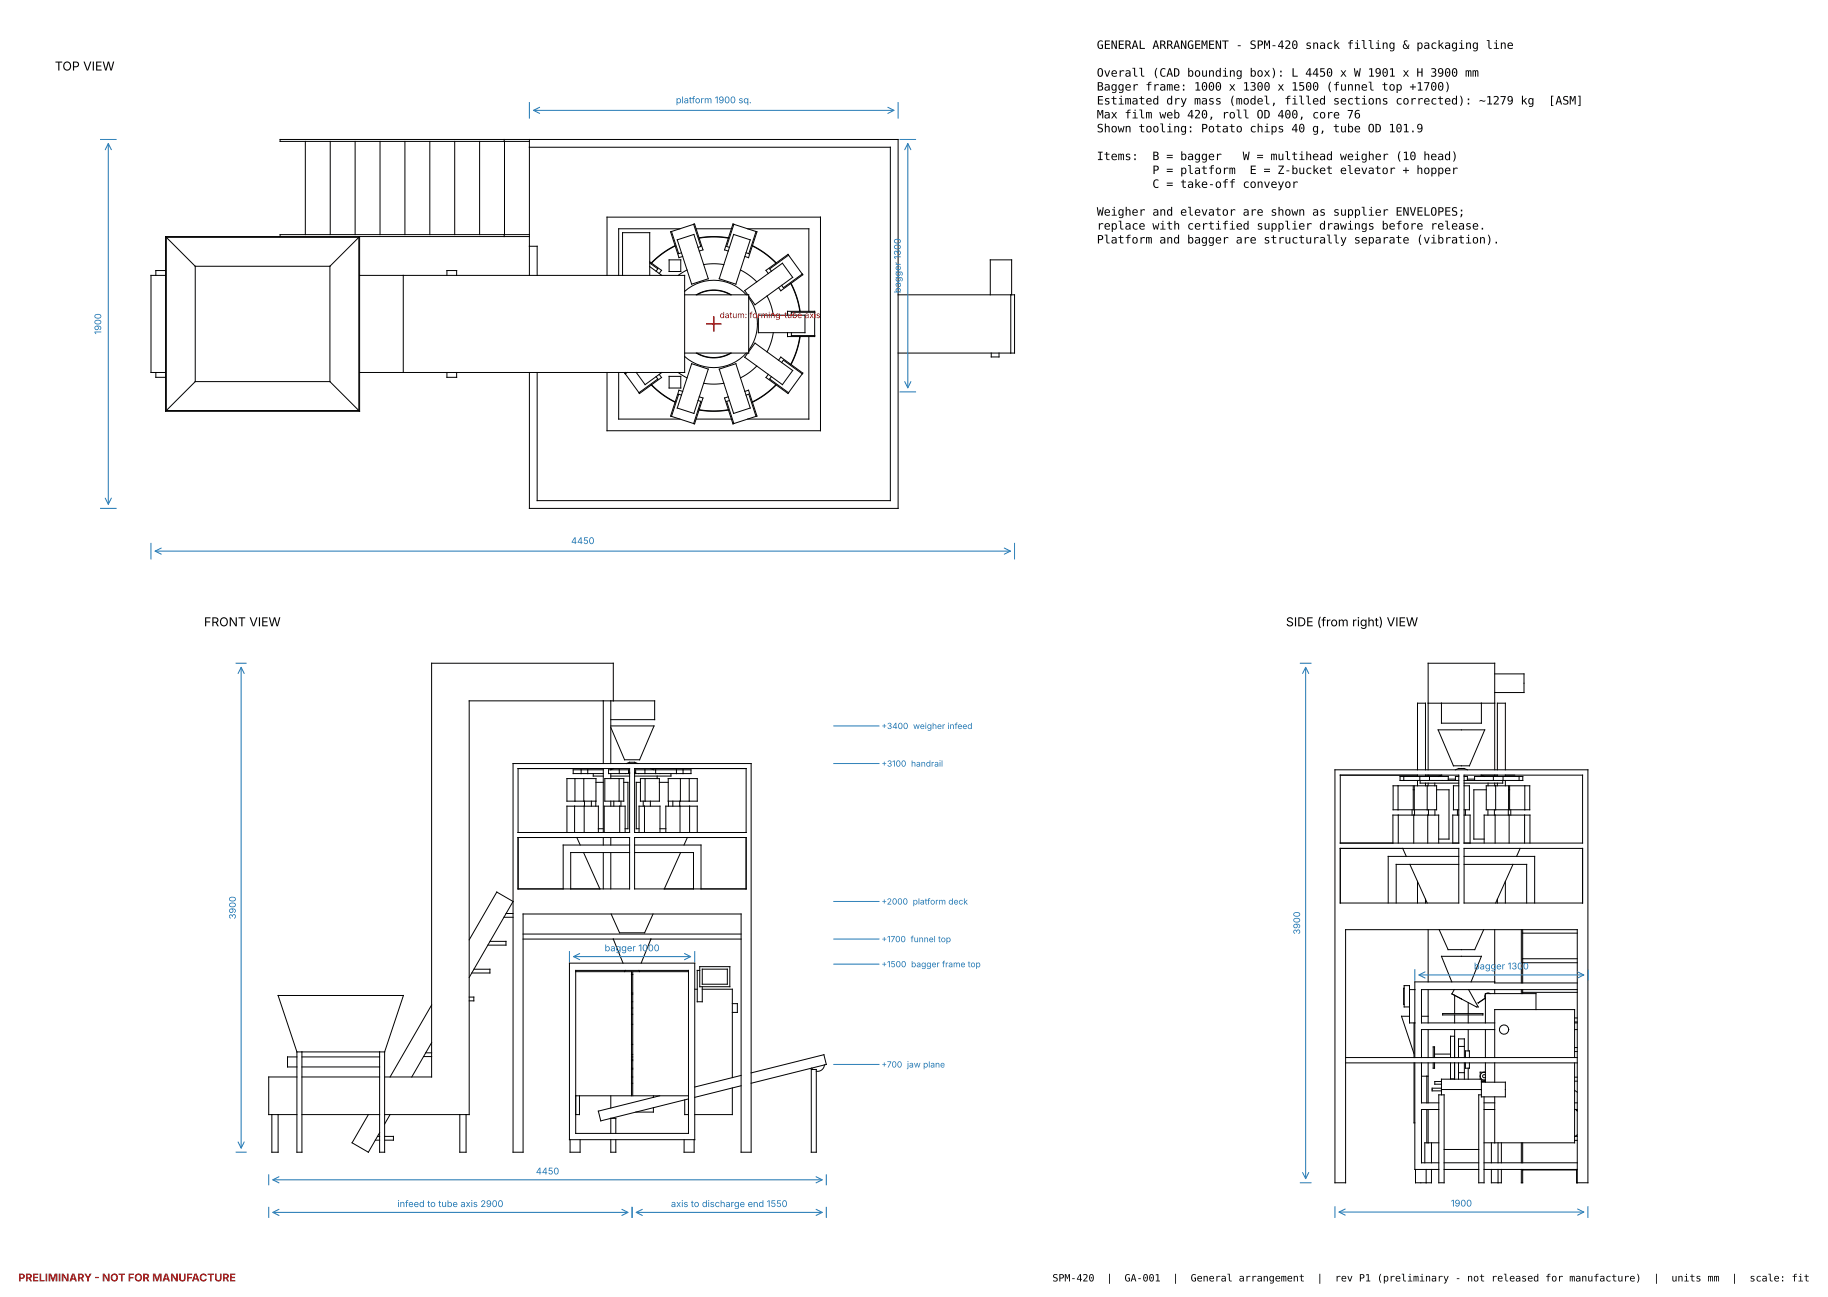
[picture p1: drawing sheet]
<svg xmlns="http://www.w3.org/2000/svg" width="419mm" height="297mm" viewBox="0 0 419 297" stroke-linecap="round" stroke-linejoin="round" font-family="sans-serif">
<g fill="none" stroke="#000" stroke-width=".23">
<path d="M70 32.4v21.4M75.7 32.4v21.4M81.4 32.4v21.4M87.1 32.4v21.4M92.8 32.4v21.4M98.5 32.4v21.4M104.2 32.4v21.4M110 32.4v21.4M115.6 32v.4M115.7 32.4v21.4M121.4 32v31.1M121.4 32.4h-57.2v-.4h141.7v84.5h-84.5v-31.2"/>
<path d="M121.4 33.7h82.7v81h-80.9v-29.4M38.1 54.4v39.7M38.1 54.4h44.2M38.1 54.4l6.7 6.6M82.3 54.4v39.7M82.3 54.4l-6.7 6.6M82.4 54.2v40h-44.4v-40h83.4M115.6 53.8v.4M121.4 53.8h-57.2v.4M121.4 56.4h1.8v6.7M149 60l2.7 1.9-.6 .8M153.4 59.5h2.7v2.7h-2.7z"/>
<path d="M154 53l1.6 5.1 .6-.2M154.8 56.3l-2.7 1.6-2.8 2.3M154.8 56.4l-3.1 1.8-2.3 2.1M155.3 55l3.8-1.3 3.3 10.2-3.8 1.2zM155.9 52.4h-14.1v10.7M159 51.4l1.7 5.1-.7 .2M159.6 52.4h8.1M160.3 54.5l3.1-.3 3.6 .3M160.3 54.6l3.1-.3 3.6 .3M160.3 57.5l.9-.2-2-6-5.5 1.8 2 5.9 .8-.2M167 57.5l-.9-.2 1.9-6 5.5 1.8-1.9 5.9-.8-.2M168.2 53.7l3.8 1.3-3.3 10.1-3.8-1.2z"/>
<path d="M168.3 51.4l-1.7 5.1 .6 .2M171.4 52.4h14v18.9M172.5 56.4l3 1.8 2.4 2.1M172.5 56.3l3.1 1.9 2.4 2M173.3 53l-1.6 5.1-.7-.2M180.8 58.5l-4.3 3.1 .4 .5M38 63.1h-3.4v22.2h3.4M38 62h-2.3v1.1M44.8 61v26.4M44.8 61h30.8M75.6 61v26.4M82.4 63.1h74.6v22.2h-74.6"/>
<path d="M92.5 63.1v22.2M102.5 63.1v-1.1h2.2v1.1M139.2 63.1v-13.3h48.9v48.9h-48.9v-13.4M142.7 63.1v-9.8h6.3v9.8M149 61.1l2.7 2M149 60.3l1.8 1.3-.4 .5M157 66.8a10 10 0 0 1 14.1 .8M157 67.6h14.6v13.3h-14.6M157.5 61.9l-2 1.2M159.6 67.6a7.8 7.8 0 0 1 8.1 0M159.8 67.6a7.7 7.7 0 0 1 7.7 0M161.3 60.6l2.2-.2 2.5 .2"/>
<path d="M169.8 61.9l1.8 1.1 1.9 1.6M171.4 67.6l-.7-1 8.7-6.3 2.3 3.3-8.6 6.2-1.5-2M171.6 68.2a10 10 0 0 1 0 12M173.9 72.2h10.7v4h-10.7zM175.9 67.8l.8 2 .6 2.4M176.1 62.7l-.5-.8 5.1-3.6 3.4 4.7-5.1 3.6-.5-.7M177.3 76.2l-.6 2.4-.8 2M180.5 72.2v-.9h6.3v5.8h-6.3v-.9M181.3 65l1.4 3.3 .7 3M181.4 64.9l1.2 2.9 .9 3.5M181.4 76.2v.7h5.4M183.4 77.1l-.7 3.1-1.4 3.3"/>
<path d="M183.5 77.1l-.9 3.5-1.2 2.9M183.9 62.8l-4.3 3.1-.4-.5M185.4 77.1v18.9h-14M186.8 71.6h-5.4v.6M205.9 67.6h26.7v13.3h-26.7M227 67.6v-8.1h4.9v8.1M231.7 67.6v13.3M35.7 85.3v1.2h2.3M38.1 94.1h44.2M44.8 87.4l-6.7 6.7M44.8 87.4h30.8M75.6 87.4l6.7 6.7"/>
<path d="M102.5 85.3v1.2h2.2v-1.2M141.8 85.3v10.7h14.1M143.4 85.3l-.2 .2 3.4 4.7 5.1-3.7-.6-.7M143.8 85.3l-.4 .4M145.9 85.3l2 2.8 3.8-2.8M149.3 88.2l2.8 2.4 2.7 1.6M149.4 88.2l2.3 2 3.1 1.9M150.4 86.3l.4 .5-4.3 3.2M153.4 86.2h2.7v2.7h-2.7zM155.5 85.3l2 1.3M156.2 90.5l-.6-.2-1.6 5.1M156.5 89.7l-.8-.3-2 5.9 5.5 1.8 2-5.9-.9-.3"/>
<path d="M158.6 83.3l3.8 1.3-3.3 10.1-3.8-1.2zM159.6 96h8.1M159.6 80.9a7.8 7.8 0 0 0 8.1 0M159.8 80.9a7.7 7.7 0 0 0 7.7 0M160 91.8l.7 .2-1.7 5.1M160.3 94l3.1 .2 3.6-.2M160.3 93.9l3.1 .3 3.6-.3M161.3 87.8l2.2 .2 2.5-.2M164.9 84.6l3.8-1.3 3.3 10.2-3.8 1.2zM167.2 91.8l-.6 .2 1.7 5.1M170.8 89.7l.8-.3 1.9 5.9-5.5 1.8-1.9-5.9 .9-.3M171 90.5l.7-.2 1.6 5.1"/>
<path d="M171.1 80.9a10 10 0 0 1-14.1 .8M171.6 80.6l1.5-2 8.6 6.3-2.3 3.2-8.7-6.2 .7-1M173.5 83.9l-1.9 1.6-1.8 1.1M176.9 86.3l-.4 .5 4.3 3.2M177.9 88.2l-2.4 2-3 1.9M178 88.2l-2.4 2.1-3.1 1.9M178.5 82.5l.5-.7 5.1 3.7-3.4 4.7-5.1-3.7 .5-.7M179.2 83.1l.4-.6 4.3 3.2M227.3 80.9v.9h1.7v-.9M342.7 154.4h6.7v4.3h-6.7M117.6 174.9h54.6v89.1h-2.3v-54.6h-50v54.6h-2.3zM118.8 176.1h25.5v14.6h-25.5z"/>
<path d="M130 178.4h6.6v5.2h-6.6zM131.8 178.4v5.2M133.2 176.4v.8M133.8 178.4v5.2M134.8 176.4v.8M136 177.2v.6h2.3M136.6 179.3h1.7M138.3 176.4h-6.9v.8h6.9M138.3 160.6v14.3M138.3 176.1v14.6M138.7 178.4h4.3v5.2h-4.3zM140 177.8h4.3"/>
<path d="M140 166.3h9.9l-3.3 7.8h-3.4l-3.2-7.4M140 164.9h10.1v-4.3h-42.5v94.8h-19.4M140 160.6v14.3M140 176.1v.3l.7-.3M140 177.2v1.2M140.6 160.6v-8.6h-41.6v94.8h-10.8M141.9 178.4v5.2M142 176.4v.8M143 179.3h1v10.6h-.7M143.6 174.9l.7-.2h1.2l.7 .2M144.1 177.2v-.8h-4.6v.8h4.8M144.1 177h.2"/>
<path d="M145.5 177.2h4.8M145.5 177h.2M145.5 176.1h25.6v14.6h-25.6zM145.7 177.2v-.8h12.7v.8h-8.1M146.8 179.3h-.9v10.6h.6M146.8 178.4h4.4v5.2h-4.4zM147.9 176.4v.8M147.9 178.4v5.2M149.2 176.1l.7 .3M150.3 176.4v.8M150.7 177.8v.6M151.2 179.3h2"/>
<path d="M153.2 178.4h6.7v5.2h-6.7zM153.8 177.2v.6h-8.3M155.1 176.4v.8M156 178.4v5.2M156.6 176.4v.8M158 178.4v5.2M306.1 176.4h58v94.6h-2.5v-58h-53.1v58h-2.4zM307.3 177.6h27.1v15.6h-27.1zM321.8 177.9v.9M325 176.4v-15.3h1.8v15.3M325 177.6v.3M325 178.8v1.2"/>
<path d="M325.5 177.9v.9M325.6 178.8v.6h8.8M326.8 177.6v.3M326.8 179.4v.6M327.4 176.4v-24.4h15.3v24.4M327.4 177.6v.3M327.4 179.4v.6M327.4 161.1h15.3M327.7 177.9v.9M329 179.4v.6M329.7 167.2h10.7l-3.5 8.3h-3.7zM330.5 161.1v4.6h9.1v-4.6"/>
<path d="M330.5 177.6l-.7 .3M332 178.8v-.9h-11v.9h12.7M332 178.5h1.7M333.7 176.4l.7-.3h1.3l.7 .3M333.7 178.8h.7M334.4 177.9h-.7v.9M335.7 177.6h27.1v15.6h-27.1zM335.7 178.8h.7M335.7 177.9h.7v.9M336.4 178.8h12.7v-.9h-11v.9M336.4 178.5h1.7M339.6 177.6l.8 .3"/>
<path d="M341.2 179.4v.6M342.4 177.9v.9M342.7 177.6v.3M342.7 179.4v.6M343.3 176.4v-15.3h1.8v15.3M343.3 177.6v.3M343.3 179.4v.6M344.5 178.8v.6h-8.8M344.6 177.9v.9M345.1 177.6v.3M345.1 178.8v1.2M348.3 177.9v.9"/>
<path d="M118.8 191.9h25.5v11.8h-25.5zM130 190.7v-6h7.2v6M131.7 184.7v6M132.2 191.9l.8 1.7M133.8 195.3l3.7 8.4M133.9 184.7v6M134 183.6v1.1M135.6 183.6v1.1M136.6 183.6v1.1M137.2 189.9h1.1M138.3 191.9v1.7M138.3 195.3v8.4"/>
<path d="M138.5 190.7v-6h4.8v6M140 183.6v1.1M140 191.9v1.7M140 195.3v8.4M140.7 183.6v1.1M142.1 184.7v6M142.4 183.6v1.1M144.3 193.6h-15.2v10.1M144.3 195.3h-13.5v8.4M145.5 191.9h25.6v11.8h-25.6zM145.5 193.6h15.2v10.1M145.5 195.3h13.5v8.4"/>
<path d="M146.5 190.7v-6h4.8v6M147.5 183.6v1.1M147.8 184.7v6M149.1 183.6v1.1M151.3 189.9h1.4M152.7 190.7v-6h7.2v6M153.2 183.6v1.1M154.3 183.6v1.1M155.8 183.6v1.1M155.9 184.7v6M156 195.3l-3.7 8.4M157.6 191.9l-.8 1.7"/>
<path d="M158.1 184.7v6M307.3 194.4h27.1v12.5h-27.1zM319.3 193.2v-6.4h10.5v6.4M319.4 180h4.6v5.5h-4.6zM320.5 180v5.5M320.6 186.8v6.4M321.6 194.4l.8 1.8M323.2 198.1l4 8.8M323.7 185.5v1.3M324 181h.2M324.1 186.8v6.4M324.2 180h5.2v5.5h-5.2z"/>
<path d="M324.3 185.5v1.3M327.2 180v5.5M327.3 186.8v6.4M327.5 185.5v1.3M329 185.5v1.3M329.4 181h2.8v11.3h-2.4M334.1 185.5v1.3M334.4 196.2h-16.1v10.7M334.4 198.1h-14.3v8.8M334.4 186.8h-1.3v6.4M334.4 180h-1.2v5.5h1.2M335.7 180h1.2v5.5h-1.2"/>
<path d="M335.7 194.4h27.1v12.5h-27.1zM335.7 196.2h16.1v10.7M335.7 198.1h14.3v8.8M335.7 186.8h1.3v6.4M336 185.5v1.3M340.3 193.2v-6.4h10.5v6.4M340.8 181h-2.9v11.3h2.4M340.8 180h5.1v5.5h-5.1zM341.1 185.5v1.3M342.6 185.5v1.3M342.8 186.8v6.4M342.9 180v5.5"/>
<path d="M345.8 185.5v1.3M345.9 181h.2M346 186.8v6.4M346.1 180h4.6v5.5h-4.6zM346.4 185.5v1.3M346.9 198.1l-4 8.8M348.5 194.4l-.8 1.8M349.5 186.8v6.4M349.6 180v5.5M107.6 215.3l6.3-10.9 3.7 2.1-10 17.5M112.3 215.7h3.7v.9h-4.2M115.5 210.2h2.1"/>
<path d="M116 209.3h1.6M119.9 214h50M119.9 215.2h20.7M140.1 209.4l1.9 4.3h5.8l1.9-4.3M140.6 215.2h8.6M140.6 215.2l2.2 5.5M149.2 215.2l-2.2 5.5M149.2 215.2h20.7M325 201.9v5M326.8 206v.9M327.4 213v12M330 213l2 4.6h6.1l2.1-4.6"/>
<path d="M342.7 213v12.2h18.9M343.3 206v.9M345.1 201.9v5M348.8 213v12.2M349.1 213v12.2M349.1 219.7h12.5M349.1 213.8h12.5M99 238.9l-4.6 7.9M99 230.3l-9.6 16.5M107.6 228.5h1v.8h-1M108.7 222.1h3.6v.8h-4.1M130.6 220.7h28.7v40.4h-28.7z"/>
<path d="M132 222.4h25.8v37.3h-25.8zM132 222.6h12.8v28.5h-12.8M143.4 222.4l-.2 .2M144.8 223.3h.3M144.8 229.5h.3M144.8 231h.3M144.8 227.8h.3M144.8 227.5h.3M144.8 232.4h.3M144.8 239.3h.3M144.8 234.7h.3M146.5 222.4l.1 .2"/>
<path d="M157.8 222.6h-12.7v28.5h12.7M159.3 226.7h.6M160.4 222.4h-.5v7.1h1.1v-3.4M160.4 221.5h6.9v4.6h-6.9zM161 226.7h6.9v20.2M161 222.1h5.8v3.4h-5.8zM167.9 230h1.1v2h-1.1M321.9 226.4h-.1v3.7h.1M323.2 232.9h-1.9l2.9 8.6M323.2 226.7h1.2M323.2 230.7h-1.3v-4.9h1.3v8.6h1.2M324.2 234.4v7.9"/>
<path d="M325.9 232.9h1.5M327.4 226.7v7.7M327.4 235.9v6.4M330.8 232.2h9.2v.3h-9.2zM332.8 225l-2.3-5.9h9.1l-2.3 5.9M332.9 227.8l2.2 1.1M333.4 226.7l-.5 1 2.2 1.2M333.5 228.1v4.1M333.5 232.5v1.9M333.5 235.9v6.4M334.4 239.8v-1.8h1.3v1.8M334.4 239.8v2.5"/>
<path d="M334.4 239.8h1.3M335.7 239.8v2.5M336.6 229.7v2.5M336.6 232.5v1.9M336.6 235.9v4.9M336.7 226.7l2.2 4h-.4l-3.4-1.8M338.9 229.8l1.6-1.1zM340.6 227.8l-.2 .4 .2 .5M340.6 235.9v6.4M340.7 227.7l.4-.2 .5 .2M342.7 235.9h-16.8v6.4M342.7 225h-18.3v17.3"/>
<path d="M342.7 226.7v1M348.8 226.7v1M349.1 226.7v1M349.1 220.6h12.5M349.1 227.4h12.5M352.2 231.3v-3.6h-11.6v6.7M361 235.9h.6M361 234.4h.6M361 233.2h.6M361 234.2h.6M361.6 226.7h-35.7v7.7h16.8M62.3 255.4v8.6h1.5v-8.6"/>
<path d="M68.1 241l-4.3-12.9h28.7l-4.3 12.9M68.1 246.8h-6.5v8.6h6.5M68.1 241v23h1.1v-23M68.1 241h20.1M68.1 242.2h-2.2v2.3h2.2M69.2 246.8h17.8M69.2 255.4h17.8M69.2 244.5h17.8M69.2 242.2h17.8M84.5 255.4l-3.8 6.5 3.8 2.1 2.5-4.5M87 241v23h1.2v-23M89.4 255.4l-1.2 2.2"/>
<path d="M97.1 242.1h1.9M97.6 241.2h1.4M105.4 255.4v8.6h1.5v-8.6M132.9 251.1v4.3h-.9M140 251.1v2.8M140 259.7v-3.5h1.2v3.5M144.8 242.2h.3M144.8 242.8h.3M144.8 245h.3M144.8 248.2h.3M144.8 246.8h.3M144.8 241.6h.3"/>
<path d="M144.8 244.8h.3M144.8 243h.3M149.8 251.1v.3M149.8 253.8v1h-4M151.2 251.1l-14 3.5 .5 2.2 20.1-5M157 252v3.4h.8M167.9 249.3v6.1h-8.6M169.9 248.8l-10.6 2.6M169.9 246.4l-10.6 2.7M172.2 245.8l16.7-4.1 .5 2.2-17.2 4.3M186 245h1.1v19h-1.1zM186.1 244.7l.3 .3"/>
<path d="M189 244l-.2 .7-.3 .4-.6 .3h-.8M308.5 243.5h53.1M308.5 242.3h53.1M324.2 243.5v13.8h.2M324.4 243.5v24.5h5.5M325.9 243.5v9.2h4M325.9 246.6h1.5M327.1 246.6v6.1M327.1 254.2v7.7M327.4 243.5v9.2M327.4 254.2v7.7M328.6 243.5v1.3h.3v-1.3"/>
<path d="M328.6 242.3v-2.4h.3v2.4M328.9 241.5h3.7M329.9 254.2h-4v12.2h4M329.9 250.9h1.2v20.1h-1.2zM330.5 249.3h-2.2v.6h2.2M330.5 247.8h-1.5v.6h1.5M330.5 249.6h9.1M332.6 242.3v-4.9h.9v4.9M332.6 243.5v3.7h.9v-3.7M333.5 243.5v3.8M334.4 245.8v1.5M334.4 243.5v2.3"/>
<path d="M334.4 245.8h1.3M335.7 245.8v1.5M335.7 243.5v2.3M336 243.5v1.3h.9v-1.3M336 242.3v-1.5h.9v1.5M336.6 244.8v2.5M339.6 248h5.5v3.3h-5.5v-4h-9.1v3.6M339.6 247.5h1M339.6 247.8h1M339.6 250.9h-.6v20.1h1.2v-19.7M340.2 254.2h2.5M340.2 252.7h2.5"/>
<path d="M340.6 245.7a.92 .92 0 0 0-1.2 .9 .92 .92 0 0 0 1.2 .9M340.6 246.3a.37 .37 0 0 0-.6 0 .37 .37 0 0 0 0 .6 .37 .37 0 0 0 .6-.1M340.6 243.5v4.5M340.6 245.7h-1.2v1.6M342.7 242.3v-11h18.3v11M342.7 243.5v4.5M342.7 251.3v10.6M361 249.8l.6 .5M361 254.2h.6M361 252.7h.6M361 243.5v18.4h-20.8M361 240h.6"/>
<path d="M361 240.9h.6M361 246.8h.6M361 247.7h.6M361.3 254.2l.3 .4M86 261.2h1M86.5 260.4h.5M88.2 260.4h2v.8h-2M130.7 261.1v2.9h2.3v-2.9M140 261.1v2.9h1.2v-2.9M156.8 261.1v2.9h2.3v-2.9M324.5 268v3h2.5M327 268v3"/>
<path d="M328.2 268v3h-1.2M328.2 261.9v4.5M329.9 261.9h-3.2v4.5M331.1 268h7.9M331.1 266.4h7.9M331.1 263.4h7.9M340.2 268h21.4M340.2 266.4h21.4M341.9 268v3h2.3v-3M341.9 261.9v4.5M343.5 261.9v4.5M343.5 268v3"/>
<path d="M344.2 261.9v4.5M348.8 268v3h.3v-3M348.8 261.9v4.5M349.1 261.9v4.5M349.1 268.1h12.4M361 261.3h.6M361.1 260.4h.5M361.5 268v3h.1M361.6 260l-.6 .4"/>
<circle cx="344.8" cy="235.9" r="1.07"/>
</g>
<g fill="none" stroke="#1f77b4" stroke-width=".23">
<path d="M23.1 32h3.5M24.1 34.3l.7-1.4 .7 1.4M24.8 32.9v82.6M121.4 23.5v3.6M122.3 25.3h82.7M123.7 24.6l-1.4 .7 1.4 .7M203.6 24.6l1.4 .7-1.4 .7M205.9 23.5v3.6M206.4 32h3.5M207.4 34.3l.7-1.4 .7 1.4M208.1 32.9v56M206.4 89.8h3.5"/>
<path d="M207.4 87.4l.7 1.5 .7-1.5M23.1 116.5h3.5M24.1 114.1l.7 1.4 .7-1.4M34.6 124.5v3.6M35.6 126.3h196.1M37 125.6l-1.4 .7 1.4 .7M230.2 125.6l1.5 .7-1.5 .7M232.6 124.5v3.6M54.1 152h2.3M54.6 154.3l.7-1.4 .7 1.4M55.3 152.9v110.2M298.1 152h2.5"/>
<path d="M298.6 154.3l.7-1.4 .8 1.4M299.3 152.9v117.2M191.2 174.9h10.3M191.2 166.3h10.3M130.6 218v2.3M131.5 219.2h26.8M132.9 218.5l-1.4 .7 1.4 .7M156.9 218.5l1.4 .7-1.4 .7M159.3 218v2.3M191.2 215.2h10.3M191.2 206.5h10.3M191.2 220.9h10.3"/>
<path d="M324.4 222.2v2.4M325.3 223.4h37.8M326.7 222.7l-1.4 .7 1.4 .7M361.7 222.7l1.4 .7-1.4 .7M364.1 222.2v2.4M191.2 243.9h10.3M54.1 264h2.3M54.6 261.7l.7 1.4 .7-1.4M61.6 269.2v2.3M61.6 276.6v2.3M62.5 277.8h81.5M62.5 270.3h126"/>
<path d="M64 277.1l-1.5 .7 1.5 .7M64 269.6l-1.5 .7 1.5 .7M142.6 277.1l1.4 .7-1.4 .7M144.9 276.6v2.3M145.9 277.8h42.6M147.3 277.1l-1.4 .7 1.4 .7M187.1 277.1l1.4 .7-1.4 .7M187.1 269.6l1.4 .7-1.4 .7M189.4 269.2v2.3M189.4 276.6v2.3M298.1 271h2.5M298.6 268.7l.7 1.4 .8-1.4"/>
<path d="M306.1 276.5v2.4M307 277.7h56.1M308.4 277l-1.4 .7 1.4 .7M361.7 277l1.4 .7-1.4 .7M364.1 276.5v2.4"/>
</g>
<path d="M161.9 74.2h3.5zM163.6 72.5v3.5z" fill="#f00" stroke="#f00" stroke-width=".35"/>
<g font-size="2.8">
<text x="12.6" y="16.2">TOP VIEW</text>
<text x="46.8" y="143.5">FRONT VIEW</text>
<text x="294.8" y="143.5">SIDE (from right) VIEW</text>
</g>
<g font-size="2.6">
<text x="251.5" y="11.2">GENERAL ARRANGEMENT - SPM-420 snack filling &amp; packaging line</text>
<text x="251.5" y="17.6">Overall (CAD bounding box): L 4450 x W 1901 x H 3900 mm</text>
<text x="251.5" y="20.8">Bagger frame: 1000 x 1300 x 1500 (funnel top +1700)</text>
<text x="251.5" y="23.9">Estimated dry mass (model, filled sections corrected): ~1279 kg</text>
<text x="355" y="23.9">[ASM]</text>
<text x="251.5" y="27.1">Max film web 420, roll OD 400, core 76</text>
<text x="251.5" y="30.3">Shown tooling: Potato chips 40 g, tube OD 101.9</text>
<text x="251.5" y="36.7">Items:</text>
<text x="264.2" y="36.7">B = bagger</text>
<text x="264.2" y="39.9">P = platform</text>
<text x="284.9" y="36.7">W = multihead weigher (10 head)</text>
<text x="286.5" y="39.9">E = Z-bucket elevator + hopper</text>
<text x="264.2" y="43">C = take-off conveyor</text>
<text x="251.5" y="49.4">Weigher and elevator are shown as supplier ENVELOPES;</text>
<text x="251.5" y="52.6">replace with certified supplier drawings before release.</text>
<text x="251.5" y="55.8">Platform and bagger are structurally separate (vibration).</text>
</g>
<text font-size="2.5" fill="#f00" x="4.2" y="293.6">PRELIMINARY - NOT FOR MANUFACTURE</text>
<g font-size="2.3">
<text x="241.3" y="293.6">SPM-420</text>
<text x="253.7" y="293.6">|</text>
<text x="257.8" y="293.6">GA-001</text>
<text x="268.8" y="293.6">|</text>
<text x="273" y="293.6">General arrangement</text>
<text x="301.9" y="293.6">|</text>
<text x="306" y="293.6">rev P1 (preliminary - not released for manufacture)</text>
<text x="379.1" y="293.6">|</text>
<text x="383.2" y="293.6">units mm</text>
<text x="397" y="293.6">|</text>
<text x="401.1" y="293.6">scale: fit</text>
</g>
<g font-size="2.1" fill="#1f77b4">
<text x="155" y="23.7">platform 1900 sq.</text>
<text x="206.5" y="67.2" transform="rotate(-90 206.5 67.2)">bagger 1300</text>
<text x="23.2" y="76.6" transform="rotate(-90 23.2 76.6)">1900</text>
<text x="130.9" y="124.7">4450</text>
<text x="54.1" y="210.6" transform="rotate(-90 54.1 210.6)">3900</text>
<text x="298.1" y="214.1" transform="rotate(-90 298.1 214.1)">3900</text>
<text x="138.6" y="218">bagger 1000</text>
<text x="337.9" y="222.1">bagger 1300</text>
<text x="122.9" y="269.1">4450</text>
<text x="91.1" y="276.6">infeed to tube axis 2900</text>
<text x="153.8" y="276.6">axis to discharge end 1550</text>
<text x="332.6" y="276.4">1900</text>
</g>
<text font-size="1.9" fill="#f00" x="165" y="72.9">datum: forming-tube axis</text>
<g font-size="1.9" fill="#1f77b4">
<text x="202.1" y="167">+3400 weigher infeed</text>
<text x="202.1" y="175.7">+3100 handrail</text>
<text x="202.1" y="207.3">+2000 platform deck</text>
<text x="202.1" y="215.9">+1700 funnel top</text>
<text x="202.1" y="221.6">+1500 bagger frame top</text>
<text x="202.1" y="244.6">+700 jaw plane</text>
</g>
</svg>
